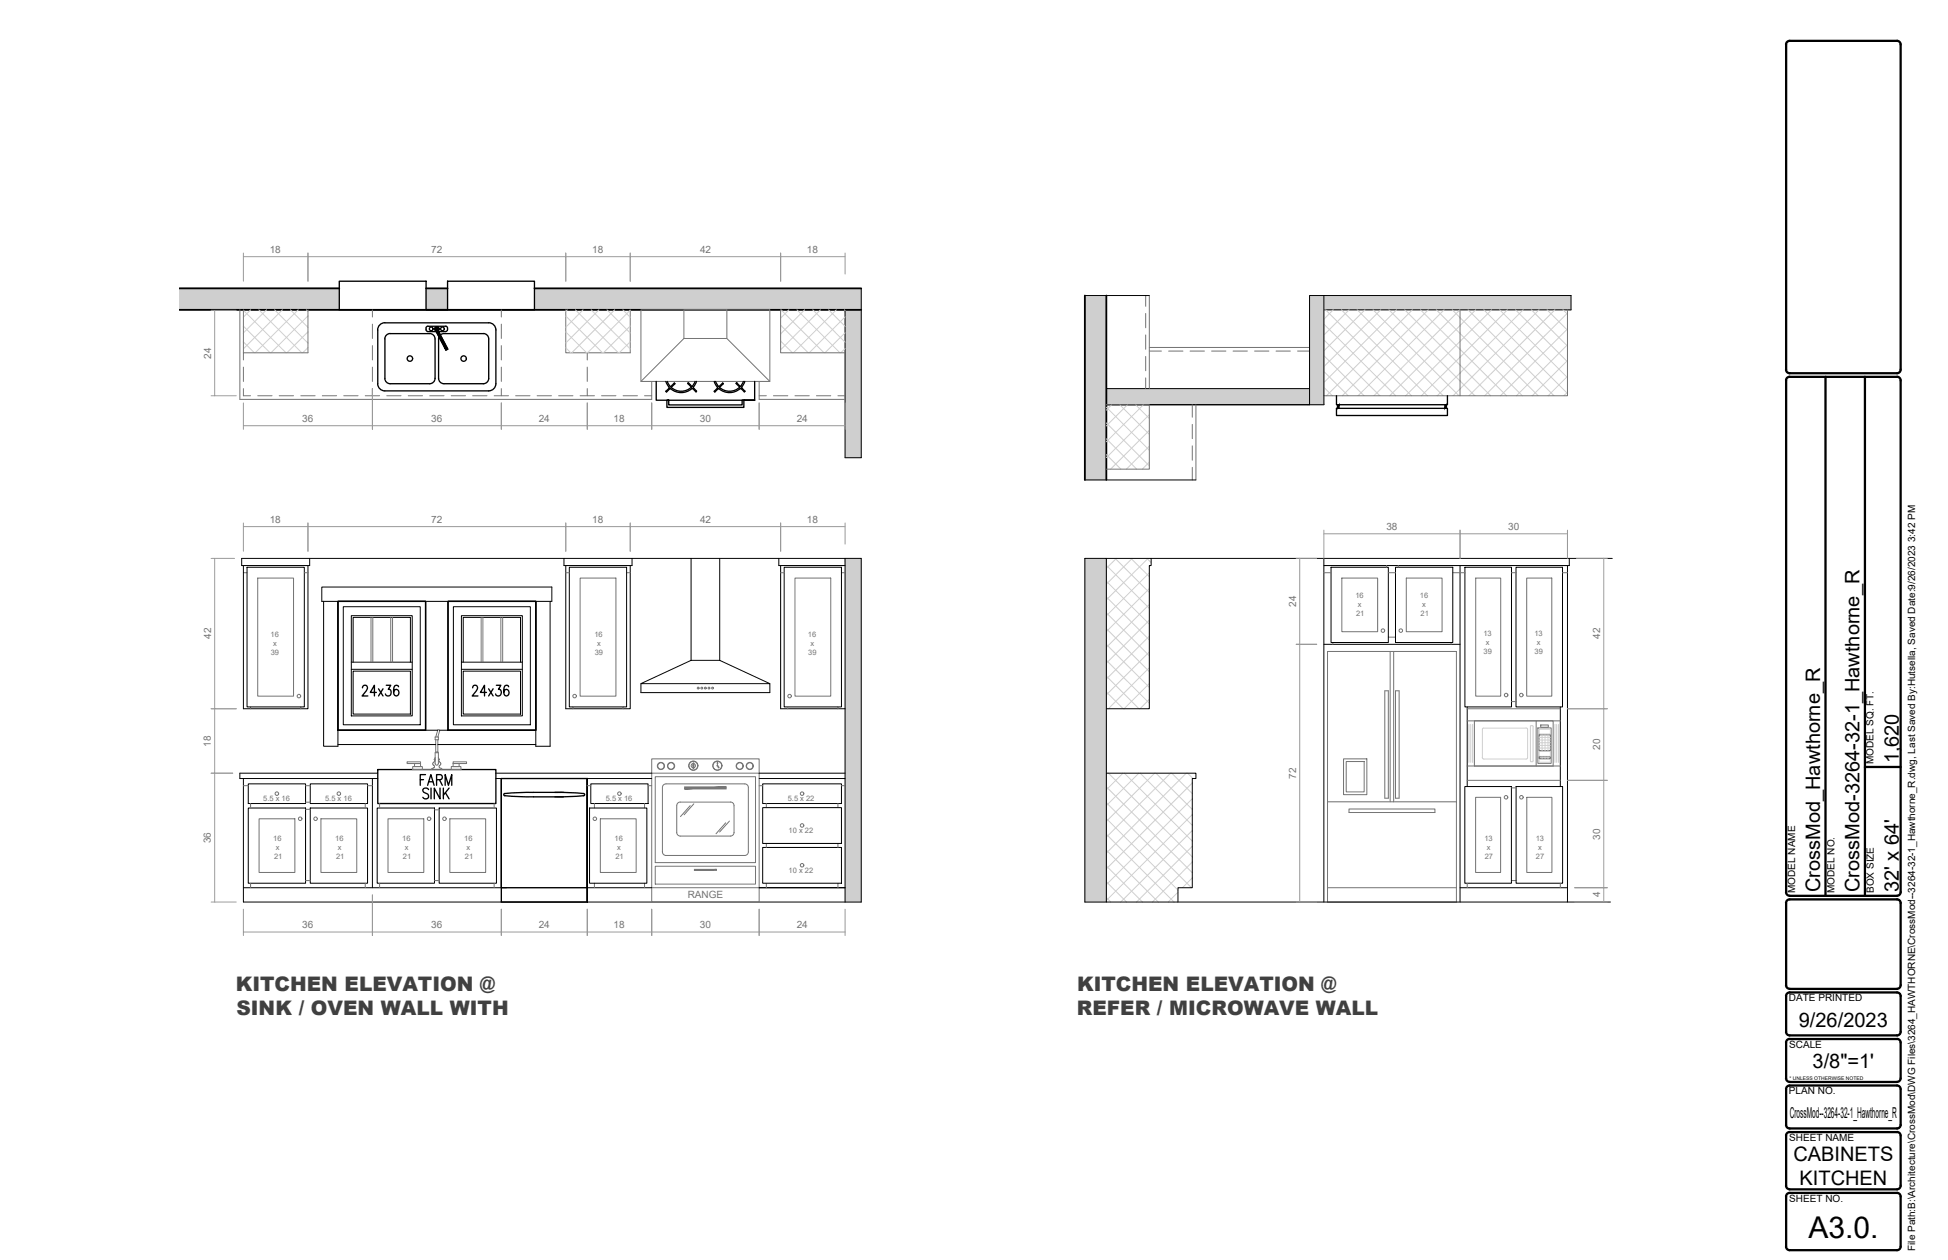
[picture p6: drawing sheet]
<svg xmlns="http://www.w3.org/2000/svg" width="432mm" height="279mm" viewBox="0 0 432 279" stroke-linecap="round" stroke-linejoin="round" font-family="sans-serif">
<!-- layer: ELEV1 -->
<g fill="#cfcfcf" stroke="#cfcfcf" stroke-width=".22">
<path d="M39.7 64l35.5 4.7h-35.5z"/>
<path d="M187.3 123.8l3.6 76.2v-76.2zM187.3 123.8l3.6 76.2h-3.6z"/>
<path d="M39.7 64l35.5 4.7v-4.8zM39.7 63.9h35.5z"/>
<path d="M94.4 63.9l4.8 4.8v-4.8zM94.4 63.9l4.8 4.8h-4.8z"/>
<path d="M118.5 63.9l72.4 4.8v-4.8zM118.5 63.9l72.4 4.8h-72.4z"/>
<path d="M187.3 68.7l3.6 32.8v-32.8zM187.3 68.7l3.6 32.8h-3.6z"/>
<path d="M293.5 65.5l54.7 3.2v-3.2zM293.5 65.5l54.7 3.2h-54.7z"/>
<path d="M240.5 65.5l4.7 40.9v-40.9zM240.5 65.5l4.7 40.9h-4.7z"/>
<path d="M245.2 86.2l45.1 3.5v-3.5zM245.2 86.2l45.1 3.5h-45.1z"/>
<path d="M290.3 65.5l3.2 24.2v-24.2zM290.3 65.5l3.2 24.2h-3.2z"/>
<path d="M240.5 123.8l4.7 76.2v-76.2zM240.5 123.8l4.7 76.2h-4.7z"/>
</g>
<!-- layer: ELEV2 -->
<g fill="none" stroke="#000" stroke-width=".22">
<path d="M54 125.4v31.8h14.3v-31.8M54.8 125.8h12.7v31h-12.7zM68.6 123.8v1.6h-15v-1.6h137.3v76.2h-136.9v-27.4M71.3 130.2h51v3.2h-51zM71.7 133.4v32.1h3.2v-32.1M118.8 133.4v32.1h3.1v-32.1M125 123.8v1.6h15.1v-1.6M125.4 125.4v31.8h14.3v-31.8M126.2 125.8h12.7v31h-12.7zM153.2 123.8v22.6M159.5 123.8v22.6l11.1 5.2M172.6 123.8v1.6h14.7"/>
<path d="M173 125.4v31.8h14.3M173.8 125.8h12.7v31h-12.7zM187.3 123.8v76.2M245.2 123.8v76.2M255.2 123.8v1.6h-.4v31.8h-9.6M293.5 123.8v76.2M295 125.8h12.7v16.7h-12.7zM309.3 125.8h12.7v16.7h-12.7zM323.6 125.4v74.6M324.7 125.8h10.3v31h-10.3zM336 125.8h10.4v31h-10.4zM347.5 125.4v74.6"/>
<path d="M347.9 123.8v1.6h-54.4M357.4 123.8h-116.9v76.2h116.5M153.2 146.4l-11.1 5.2h28.5v2h-28.5v-2M153.2 146.4h6.3M293.5 142.9h30.1M325.2 156.8v17.6M345.9 156.8v17.6M55 179.2h12.7v16.7h-12.7zM55 173.8h12.7v4.4h-12.7zM68.8 179.2h12.7v16.7h-12.7zM68.8 173.8h12.7v4.4h-12.7zM74.9 161.9h22.1"/>
<path d="M74.9 165.1h21.7M82.6 172.6v24.3M83.6 179.2h12.7v16.7h-12.7zM83.7 171.5h-30.5v1.1h30.5M97 165.1h21.8M97.3 179.2h12.7v16.7h-12.7zM97.4 161.9h21.4M109.9 171.5h34.6M109.9 172.6h34.6M111.1 172.6v24.3M130.2 172.6v24.3h14.3M130.7 179.2h12.7v16.7h-12.7z"/>
<path d="M131 173.8h12.7v4.4h-12.7zM168.3 171.5h19M168.3 172.6h19M169.1 173.8h17.4v4.4h-17.4zM169.1 179.1h17.4v7.9h-17.4zM245.2 171.5h19.9v1.1h-.8v24.3h-3.2v3.1M324.7 174.4h10.3v21.5h-10.3zM336.1 174.4h10.3v21.5h-10.3zM54 196.9h58.3M168.3 196.9h19M169.1 187.9h17.4v8h-17.4zM323.6 196.9h23.9"/>
</g>
<!-- layer: ELEV1 -->
<g fill="none" stroke="#737373" stroke-width=".22">
<path d="M54 127h.8M57.1 128.2h8v26.2h-8zM67.5 127h.8M82.2 136.9v9.9M82.6 136.9v9.9M86.6 136.9v9.9M87 136.9v9.9M106.7 136.9v9.9M107 136.9v9.9M111 136.9v9.9M111.4 136.9v9.9M125.4 127h.8"/>
<path d="M128.6 128.2h7.9v26.2h-7.9zM138.9 127h.8M173 127h.8M176.2 128.2h8v26.2h-8zM186.5 127h.8M293.5 127h1.5M297.4 128.2h8v11.9h-8zM307.3 125.4v.4M307.7 127h1.6M309.9 125.4v.4M311.7 128.2h8v11.9h-8zM322 127h2.7"/>
<path d="M327.1 128.2h5.6v26.2h-5.6zM335 127h1M338.4 128.2h5.6v26.2h-5.6zM346.4 127h1.1M55.5 156.8v.4M66.7 156.8v.4M127 156.8v.4M138.1 156.8v.4M174.6 156.8v.4M185.7 156.8v.4M294.3 144.5h28.5v55.5h-28.5zM295.4 142.5v.4"/>
<path d="M307 153.2h.7v23.8h-.7zM307.7 141.3h1.6M308.1 144.5v33.3M308.9 144.5v33.3M309.3 153.2h.8v23.8h-.8zM321.6 142.5v.4M325.2 159.9h20.7M325.2 157.2h20.7M335 155.6h1M340.5 159.9v10M90.2 168.9h3v.4h-3zM91.5 170.6h10.7"/>
<path d="M96.3 168.4v.1M96.5 168.5l-.6 .9 .4 .5v.2M96.5 167.9l-.2 .5h.2M96.5 166.9h.7M96.5 163.4h.7v.6h-.7zM96.6 164l-.1 5.3M96.6 166.8h.4M97 162.1l.2-.3 .3 .3M97 162.1l-.4 1.3M97 166.8l.2 .1v2.4M97 164v2.8M97.2 167.9l.2 .5-.2 .3 .5 .6-.4 .8 .6 .3v.2"/>
<path d="M97.2 168.4h.1M97.2 168.5h.1M97.5 162.1l-.5 1.3M100.4 168.9h3v.4h-3zM144.5 171.5h23.8v28.5h-23.8zM144.5 171.5v-3.2h23.8v3.2M145.2 172.2h22.3v19.1h-22.3zM147.1 174.1l.5-.3h17.5a.79 .79 0 0 1 .8 .8v14.3a.79 .79 0 0 1-.8 .8h-17.5a.79 .79 0 0 1-.8-.8v-14.3zM150.8 177.8a.79 .79 0 0 0-.8 .8v6a.79 .79 0 0 0 .8 .8h11.1a.79 .79 0 0 0 .8-.8v-6a.79 .79 0 0 0-.8-.8M150.8 177.9h11.1M153 178.6l-2.2 2.5M153.6 169.3a.48 .48 0 0 0-.4 .5 .48 .48 0 0 0 .4 .5"/>
<path d="M153.6 169.2h.2v1.2h-.2zM153.8 169.3a.48 .48 0 0 1 .4 .5 .48 .48 0 0 1-.4 .5M153.8 178.2l-2.2 2.5M158.9 169.2l.1-.1 .2 .1M159 169.1v.7l.3 .4v-.1M159.2 170.2h.1M294.3 177.8h28.5M297.8 168.3h5.2v7.9h-5.2zM298.4 168.9h4v6.7h-4zM299 179.4h19.1v.8h-19.1zM325.2 169.9h20.7M325.2 173h20.7"/>
<path d="M326.8 169.9v-10h17.5v10M327.1 176.8h5.5v16.7h-5.5zM338.4 176.8h5.6v16.7h-5.6zM340.9 161.4h2.9v7.9h-2.9zM341.2 163h2.5v3.4h-2.5zM341.2 167.9h2.5v.3h-2.5zM341.5 160.8h1.7v.5h-1.7zM57.4 181.6h8v11.9h-8zM71.1 181.6h8v11.9h-8zM86 181.6h7.9v11.9h-7.9zM99.7 181.6h8v11.9h-8zM133.1 181.6h7.9v11.9h-7.9z"/>
<path d="M144.5 196.9h23.8M145.2 192.1h22.3v3.9h-22.3zM160.9 182.5l-2.2 2.4M161.7 182.1l-2.2 2.4M294.3 196.9h28.5"/>
<circle cx="154.8" cy="152.6" r=".2"/>
<circle cx="155.6" cy="152.6" r=".2"/>
<circle cx="156.3" cy="152.6" r=".2"/>
<circle cx="157.2" cy="152.6" r=".2"/>
<circle cx="157.9" cy="152.6" r=".2"/>
<circle cx="146.5" cy="169.9" r=".79"/>
<circle cx="146.5" cy="169.9" r=".71"/>
<circle cx="148.7" cy="169.9" r=".79"/>
<circle cx="148.7" cy="169.9" r=".71"/>
<circle cx="153.7" cy="169.8" r="1.03"/>
<circle cx="153.7" cy="169.8" r=".96"/>
<circle cx="153.7" cy="169.8" r=".1"/>
<circle cx="159" cy="169.8" r="1.03"/>
<circle cx="159" cy="169.8" r=".96"/>
<circle cx="159" cy="169.8" r=".1"/>
<circle cx="164" cy="169.9" r=".79"/>
<circle cx="164" cy="169.9" r=".71"/>
<circle cx="166.2" cy="169.9" r=".79"/>
<circle cx="166.2" cy="169.9" r=".71"/>
</g>
<g fill="#737373" stroke="#737373" stroke-width=".22">
<path d="M153.9 192.8v.2l4.9-.2zM153.9 193l4.9-.2v.2z"/>
<path d="M151.8 174.5v.4l9.2-.4zM151.8 174.9l9.2-.4v.4z"/>
</g>
<!-- layer: cabinet -->
<g fill="none" stroke="#999" stroke-width=".22">
<path d="M46.8 68.8h5.6M47.6 68.8v19M46.8 87.8h5.6M46.8 123.8h5.2M47.6 123.8v76.2M287.3 123.8h4.6M288.1 123.8v76.2M349.4 123.8h6.9M355.5 123.8v76.2M46.8 157.2h5.6M287.3 142.9h4.6M347.5 157.2h8.8"/>
<path d="M46.8 171.5h4.8M347.5 173h8.8M349 196.9h7.3M46.8 200h5.6M287.3 200h4.6M349 200h7.3"/>
</g>
<path d="M118.3 176.7h6.6M123 175.7l5.6 .2 .8 .1 .2 .2-.2 .2-.8 .1-5.6 .2M124.9 175.7h-9.8l-3.2 .3-.2 .2 .2 .2 .8 .1 5.5 .2M130.2 172.6h-19.1v27.4h19.1M111.1 196.9h19.1M130.2 200v-27.4v27.4" fill="none" stroke="#000" stroke-width=".3"/>
<!-- layer: elevation -->
<g fill="none" stroke="#737373" stroke-width=".22">
<path d="M54 174.2h1M55.5 178.2v1M67.7 174.2h1.1M67.7 179.5h1.1M67.7 177.9h1.1M81 178.2v1M81.5 174.2h1.1M84.1 178.2v1M96.3 179.6h1M109.5 178.2v1M130.2 174.2h.8M131.8 178.2v1"/>
<path d="M142.9 178.2v1M143.7 174.2h.8M168.3 174.2h.8M169.9 178.2v.9M185.7 178.2v.9M186.5 174.2h.8M335 174.7h1.1M55.5 195.9v1M67.7 195.3h1.1M81 195.9v1M84.1 195.9v1M96.3 195.3h1"/>
<path d="M109.5 195.9v1M131.8 195.9v1M142.9 195.9v1M169.9 187v.9M169.9 195.9v1M185.7 187v.9M185.7 195.9v1M325.2 195.9v1M335 195.3h1.1M345.9 195.9v1"/>
<circle cx="306.5" cy="139.8" r=".39"/>
<circle cx="310.5" cy="139.8" r=".39"/>
<circle cx="66.3" cy="154.4" r=".39"/>
<circle cx="127.4" cy="154.4" r=".39"/>
<circle cx="175" cy="154.4" r=".39"/>
<circle cx="333.9" cy="154.1" r=".39"/>
<circle cx="337.2" cy="154.1" r=".39"/>
<circle cx="61.4" cy="176" r=".39"/>
<circle cx="75.1" cy="176" r=".39"/>
<circle cx="137.3" cy="176" r=".39"/>
<circle cx="177.8" cy="176" r=".39"/>
<circle cx="333.8" cy="176.8" r=".39"/>
<circle cx="337.2" cy="176.8" r=".39"/>
<circle cx="66.5" cy="181.6" r=".39"/>
<circle cx="69.9" cy="181.6" r=".39"/>
<circle cx="95.1" cy="181.6" r=".39"/>
<circle cx="98.5" cy="181.6" r=".39"/>
<circle cx="131.9" cy="181.6" r=".39"/>
<circle cx="177.8" cy="191.9" r=".39"/>
<circle cx="177.8" cy="183" r=".39"/>
</g>
<!-- layer: ELEV3 -->
<path d="M83.7 170.6h26.2v7.6h-26.2z" fill="none" stroke="#000" stroke-width=".3"/>
<!-- layer: 0 -->
<path d="M74.9 133.4h19.4v28.5h-19.4zM99.3 133.4h19.5v28.5h-19.5z" fill="none" stroke="#000" stroke-width=".3"/>
<!-- layer: ELEV2 -->
<g fill="none" stroke="#999" stroke-width=".22">
<path d="M54 89.3v5.9M54 94.4h133.3M82.6 86.2v9M111.1 89.3v5.9M130.2 89.3v5.9M144.5 89.3v5.9M168.3 89.3v5.9M187.3 89.3v5.9M82.6 198.4v9.1M54 201.6v5.9M54 206.7h133.3M111.1 201.6v5.9"/>
<path d="M130.2 201.6v5.9M144.5 201.6v5.9M168.3 201.6v5.9M187.3 201.6v5.9"/>
</g>
<!-- layer: SHOPDIM -->
<g fill="none" stroke="#999" stroke-width=".22">
<path d="M54 56.1v6.3M54 56.9h133.3M68.3 56.1v6.3M125.4 56.1v6.3M139.7 56.1v6.3M173 56.1v6.3M187.3 56.1v4.7M54 116v6.2M54 116.8h133.3M68.3 116v6.2M125.4 116v6.2M139.7 116v6.2"/>
<path d="M173 116v6.2M187.3 116v4.7M293.5 117.6v6.2M293.5 118.4h54M323.6 117.6v6.2M347.5 117.6v6.2"/>
</g>
<!-- layer: SALESLIT -->
<g fill="none" stroke="#000" stroke-width=".22">
<path d="M240.5 65.5h14.3M187.3 101.5h3.6M240.5 106.4h24.6M76.1 134.5h17.1v26.2h-17.1zM77.9 136.5h13.5v22.3h-13.5zM100.5 134.5h17.1v26.2h-17.1zM102.3 136.5h13.5v22.3h-13.5zM77.9 148.4h13.5M77.9 146.8h13.5M78.3 146.8v-9.9h12.7v9.9M78.3 148.8h12.7v9.5h-12.7zM102.3 148.4h13.5"/>
<path d="M102.3 146.8h13.5M102.7 146.8v-9.9h12.7v9.9M102.7 148.8h12.7v9.5h-12.7z"/>
</g>
<path d="M74.9 133.4h19.4v28.5h-19.4zM99.3 133.4h19.5v28.5h-19.5z" fill="none" stroke="#000" stroke-width=".3"/>
<!-- layer: FPEW -->
<path d="M39.7 63.9h35.5M39.7 68.7h151.2M94.4 63.9h4.8M118.5 63.9h72.4M240.5 65.5v40.9M245.2 65.5v40.9" fill="none" stroke="#000" stroke-width=".4"/>
<!-- layer: IP -->
<path d="M187.3 68.7v32.8M190.9 63.9v37.6M293.5 68.7h54.7v-3.2h-57.9v24.2M293.5 65.5v24.2h-48.3M245.2 86.2h45.1" fill="none" stroke="#000" stroke-width=".22"/>
<!-- layer: SALESLIT -->
<g fill="none" stroke="#cfcfcf" stroke-width=".22">
<path d="M54 75.8l2.4 2.4M54 72.3l5.9 5.9M54 68.8l9.4 9.4M55.6 68.7l-1.6 1.6M57.4 68.7l9.5 9.5M59.1 68.7l-5.1 5.1M60.9 68.7l7.4 7.4M62.6 68.7l-8.6 8.6M64.4 68.7l3.9 3.9M66.1 68.7l-9.5 9.5M67.9 68.7l.4 .4M68.3 77.1l-1.2 1.1"/>
<path d="M68.3 73.6l-4.7 4.6M68.3 70.1l-8.2 8.1M125.4 77.1l1.1 1.1M125.4 73.6l4.6 4.6M125.4 70.1l8.2 8.1M125.7 68.7l-.3 .3M127.6 68.7l9.5 9.5M129.2 68.7l-3.8 3.9M131 68.7l8.7 8.7M132.8 68.7l-7.4 7.4M134.6 68.7l5.1 5.2M136.2 68.7l-9.5 9.5"/>
<path d="M138.1 68.7l1.6 1.6M139.7 75.8l-2.4 2.4M139.7 72.3l-5.9 5.9M139.7 68.8l-9.5 9.4M173 75.6l2.7 2.6M173 72.1l6.2 6.1M173.1 68.7l9.6 9.5M174.9 68.7l-1.9 1.8M176.7 68.7l9.5 9.5M178.4 68.7l-5.4 5.3M180.2 68.7l7.1 7.2M181.9 68.7l-8.9 8.9"/>
<path d="M183.7 68.7l3.6 3.7M185.4 68.7l-9.5 9.5M187.2 68.7l.1 .2M187.3 77.3l-.9 .9M187.3 73.8l-4.4 4.4M187.3 70.3l-7.9 7.9M293.5 78.9l8.9 8.9M293.5 75.4l12.4 12.4M293.5 71.9l15.9 15.9M293.8 68.7l19.1 19.1M295.5 68.7l-2 2.1M297.3 68.7l19.1 19.1"/>
<path d="M299 68.7l-5.5 5.6M300.8 68.7l19.1 19.1M302.6 68.7l-9.1 9.1M304.4 68.7l19 19.1M306.1 68.7l-12.6 12.6M307.9 68.7l19 19.1M309.6 68.7l-16.1 16.1M311.4 68.7l19 19.1M313.1 68.7l-19.1 19.1M314.9 68.7l19 19.1M316.6 68.7l-19.1 19.1M318.4 68.7l19 19.1"/>
<path d="M320.1 68.7l-19.1 19.1M321.9 68.7l19.1 19.1M323.6 68.7l-19.1 19.1M325.4 68.7l19.1 19.1M327.1 68.7l-19 19.1M328.9 68.7l18.6 18.5M330.6 68.7l-19 19.1M332.4 68.7l15.1 15M334.1 68.7l-19 19.1M335.9 68.7l11.6 11.5M337.6 68.7l-19 19.1M339.4 68.7l8.1 8"/>
<path d="M341.1 68.7l-19 19.1M342.9 68.7l4.6 4.5M344.7 68.7l-19.1 19.1M346.5 68.7l1 1M347.5 79.9l-7.9 7.9M347.5 76.5l-11.4 11.3M347.5 72.9l-14.9 14.9M347.5 69.4l-18.4 18.4M245.2 97.3l6.8 6.7M245.2 93.8l9.6 9.5M245.2 90.3l9.6 9.5M246.4 89.7l-1.2 1.3"/>
<path d="M248.2 89.7l6.6 6.6M249.9 89.7l-4.7 4.7M251.7 89.7l3.1 3.1M253.4 89.7l-8.2 8.3M254.8 99l-5.1 5M254.8 95.4l-8.6 8.6M254.8 91.9l-9.6 9.6M293.5 85.9l1.8 1.9M293.5 82.4l5.4 5.4M347.5 87l-.9 .8M347.5 83.5l-4.3 4.3M245.2 100.8l3.3 3.2"/>
<path d="M254.8 102.5l-1.6 1.5M245.2 139.4l9.6 9.5M245.2 135.9l9.6 9.5M245.2 132.4l9.6 9.5M245.2 128.9l9.6 9.5M245.2 125.4l9.6 9.5M247.2 123.8l7.6 7.6M247.4 123.8l-2.2 2.2M250.7 123.8l4.1 4.1M251 123.8l-5.8 5.7M254.2 123.8l1 1M254.5 123.8l-9.3 9.2"/>
<path d="M254.8 137.5l-9.6 9.6M254.8 130.5l-9.6 9.6M254.8 127l-9.6 9.5M254.8 134l-9.6 9.6M245.2 156.9l.2 .3M245.2 153.4l3.8 3.8M245.2 149.9l7.3 7.3M245.2 146.4l9.6 9.5M245.2 142.9l9.6 9.5M254.8 144.6l-9.6 9.5M254.8 141.1l-9.6 9.5M254.8 155.1l-2.1 2.1"/>
<path d="M254.8 151.6l-5.6 5.6M254.8 148.1l-9.1 9.1M245.2 178l18.9 18.9M245.2 174.5l19.1 19M245.4 171.5l-.2 .1M245.7 171.5l18.6 18.5M248.9 171.5l-3.7 3.6M249.2 171.5l15.1 15M252.4 171.5l-7.2 7.1M252.7 171.5l11.6 11.5M255.9 171.5l-10.7 10.6M256.2 171.5l8.1 8"/>
<path d="M259.5 171.5l-14.3 14.2M259.7 171.5l4.6 4.5M263 171.5l-17.8 17.7M263.2 171.5l1.2 1.1M264.3 177.1l-19.1 19.1M264.3 173.6l-19.1 19.1M325.6 160.6v8.5M326 160.6v8.5M326.4 160.6v8.5M328.6 168l.3 .3h9.4l.3-.3M328.6 161.8v6.2M328.9 161.4l-.3 .3"/>
<path d="M328.9 161.5h9.4M338.3 161.4l.3 .3v6.3M339.2 161.1l.5-.2 .1 .2v7.6l-.4 .2-.2-.2M339.2 161.1v7.6M341.2 161.7h2.5v1.1h-2.5zM341.2 166.6h2.5v1.1h-2.5zM341.2 168.4h2.5v.6h-2.5zM341.2 163.5h2.5M341.2 164.1h2.5M341.2 164.7h2.5M341.2 165.3h2.5M341.2 165.9h2.5"/>
<path d="M341.8 163v3.4M341.8 167.9v.3M342.5 163v3.4M342.5 167.9v.3M343.1 163v3.4M343.1 167.9v.3M344.7 160.6v8.5M345.1 160.6v8.5M345.5 160.6v8.5M245.2 199l1 1M245.2 195.5l4.5 4.5M245.2 192l8 8"/>
<path d="M245.2 188.5l11.6 11.5M245.2 185l15 15M245.2 181.5l15.9 15.9M261.1 197.8l-2.2 2.2M264.3 194.7l-2.2 2.2M264.3 191.2l-8.9 8.8M264.3 187.7l-12.4 12.3M264.3 184.2l-15.9 15.8M264.3 180.6l-19.1 19.1"/>
</g>
<!-- layer: CAB -->
<g fill="none" stroke="#737373" stroke-width=".22">
<path d="M53.2 68.7v19.9h91.3v-4M54 68.7v11.1M68.3 68.7v9.5h-14.3M82.6 68.7v1.6M82.6 71.9v3.2M82.6 76.6v3.2M111.1 68.7v1.6M111.1 71.9v3.2M111.1 76.6v3.2M125.4 68.7v9.5h14.3v-9.5M130.2 78.2v1.6M142.1 68.7h28.5v15.9h-28.5z"/>
<path d="M151.6 68.7h9.5v6.4h-9.5zM151.6 75.1l-9.5 9.5M161.1 75.1l9.5 9.5M173 68.7v9.5h14.3M254 65.5v2.4M254 69.5v3.2M254 74.3v3.1M254 79v3.2M254.8 65.5v20.7M254.8 77h35.5M254.8 77.9h2.7M259 77.9h3.2"/>
<path d="M263.8 77.9h3.2M268.6 77.9h3.1M273.3 77.9h3.2M278.1 77.9h3.2M282.9 77.9h3.1M287.6 77.9h2.7M323.6 68.7v19.1M347.5 68.7v19.1h-54M54 86.2v1.6h1.5M54 81.4v3.2M57.1 87.8h3.2M61.9 87.8h3.2"/>
<path d="M66.7 87.8h3.2M71.4 87.8h3.2M76.2 87.8h3.2M81 87.8h3.1M82.6 81.4v3.2M82.6 86.2v1.6M85.7 87.8h3.2M90.5 87.8h3.2M95.3 87.8h3.1M100 87.8h3.2M104.8 87.8h3.2M109.5 87.8h3.2"/>
<path d="M111.1 81.4v3.2M111.1 86.2v1.6M114.3 87.8h3.2M119.1 87.8h3.1M123.8 87.8h3.2M128.6 87.8h3.2M130.2 81.4v3.2M130.2 86.2v1.6M133.4 87.8h3.1M138.1 87.8h3.2M142.9 87.8h1.6M168.3 84.6v4h19"/>
<path d="M168.3 87.8h1.6M171.5 87.8h3.1M176.2 87.8h3.2M181 87.8h3.2M185.7 87.8h1.6M254 83.8v2.4M254.8 89.7h-9.6h9.6v14.3h-9.6M264.3 89.7v2.8M264.3 94.1v3.2M264.3 98.9v3.1M265.1 89.7v16.7M264.3 103.6v2.8"/>
</g>
<!-- layer: APP -->
<g fill="none" stroke="#000" stroke-width=".3">
<path d="M85.3 75.2a1.17 1.17 0 0 1 1.2-1.2h8.7a1.2 1.2 0 0 1 1.2 1.2v8.7a1.2 1.2 0 0 1-1.2 1.2h-8.7a1.2 1.2 0 0 1-1.2-1.2M85.3 71.6a1.6 1.6 0 0 0-1.6 1.6v11.9a1.56 1.56 0 0 0 1.6 1.6M85.3 71.6h23M85.3 75.2v8.7M94.4 73.1l.4 .4M94.8 72.3l-.3 .2-.1 .6M94.8 72.3h4M96.6 73.3l2.2 4.3 .5-.2-2.2-4.1M97.7 74.2l.7-.2h8.7a1.2 1.2 0 0 1 1.2 1.2v8.7a1.2 1.2 0 0 1-1.2 1.2h-8.7a1.2 1.2 0 0 1-1.2-1.2v-8.7l.1-.4zM98.8 72.3l.3 .2 .1 .6M99.2 73.1l-.4 .4h-4M108.3 71.6a1.6 1.6 0 0 1 1.6 1.6v11.9a1.6 1.6 0 0 1-1.6 1.6h-23"/>
<path d="M145.5 84.6v4.2h2.7h-.4v1.5h17.1v-1.5h-.4v1h-16.3v-1h19.1v-4.2M147.6 84.6l.7 1.4-.7 .8M147.9 84.6l.7 1.2M148.4 86.2h.2a3.8 3.8 0 0 0 4.9-.1l.7 .8M148.4 86.2l-.6 .7-.2-.1M149.4 85h.1M149.4 85l-.7 .7M149.5 85l.1 .1-.8 .8a3.3 3.3 0 0 0 4.5 0M152.5 85l.8 .9M153.8 86.1l.6 .6-.1 .2M154.1 84.6l-.7 1.1-.8-.8-.1 .1M154.2 86.9h.1"/>
<path d="M154.4 84.6l-.7 1.2v.3M158.3 84.6l.7 1.2M158.3 86.8l.1 .1M158.6 84.6l.7 1.2M159 85.8v.3l-.7 .7M159.4 86.2a3.7 3.7 0 0 0 4.8-.1l.8 .8M159.4 86.2h-.2l-.8 .7M160.1 85h.1M160.1 85l-.7 .7M160.2 85h.1M160.3 85v.1M163.2 85l.8 .9a3.3 3.3 0 0 1-4.5 0l.8-.8"/>
<path d="M163.3 84.9l-.1 .1M164.4 85.8l.1 .3 .6 .6-.1 .2M164.8 84.6l-.7 1.1-.8-.8M164.9 88.8h2.4h-2.4M164.9 86.9h.1M165.1 84.6l-.7 1.2M296.2 87.8v1.9h24.6v-1.9M296.2 90.6h24.6v1.5h-24.6zM80.3 152.5l.4-.5h.4l.3 .2a.87 .87 0 0 1-.2 1l-.9 1.1h1.2M83.4 153.5h-1.3l.9-1.5v2.3M83.9 152.7l1 1.6M84.9 152.7l-1 1.6"/>
<path d="M85.6 152h1l-.5 .9a.7 .7 0 0 1 .5 1 .7 .7 0 0 1-1.2 0M88.3 152.3a.52 .52 0 0 0-.8-.2 2.21 2.21 0 0 0 0 2.1 .54 .54 0 0 0 .8-.2 .68 .68 0 0 0 0-.8 .68 .68 0 0 0-.8-.2l-.3 .5M104.8 152.5l.3-.5h.4l.3 .2a.87 .87 0 0 1-.2 1l-.9 1.1h1.2M107.8 153.5h-1.3l.9-1.5v2.3M108.3 152.7l1 1.6M109.3 152.7l-1 1.6M110 152h1l-.5 .9a.69 .69 0 0 1 .6 1 .69 .69 0 0 1-1.2 0M112.8 152.3a.52 .52 0 0 0-.9-.2 1.6 1.6 0 0 0 .3 2.2 .7 .7 0 0 0 .6-.8 .7 .7 0 0 0-.9-.5l-.2 .5"/>
<circle cx="90.9" cy="79.5" r=".6"/>
<circle cx="95.6" cy="72.9" r=".41"/>
<circle cx="98.1" cy="72.9" r=".41"/>
<circle cx="102.8" cy="79.5" r=".6"/>
</g>
<g fill="#000" stroke="#000" stroke-width=".22">
<path d="M96.4 73h.4l-.4 .2z"/>
<path d="M96.4 72.8l.4 .2h-.4zM96.5 72.6l-.1 .2 .4 .2zM96.5 72.6l.1-.1 .2 .5z"/>
<path d="M96.6 72.5h.2v.5zM96.8 72.5v.5l.2-.5zM97 72.5l.2 .1-.4 .4z"/>
<path d="M96.8 73v.4h-.2zM96.8 73l-.3 .3 .1 .1zM96.4 73.2l.4-.2-.3 .3z"/>
<path d="M97.2 72.6l.1 .2-.5 .2zM96.8 73h.5v-.2zM96.8 73h.5v.2z"/>
<path d="M96.8 73l.5 .2-.1 .1zM96.8 73l.2 .4 .2-.1zM96.8 73l.2 .4h-.2z"/>
<path d="M97.1 73.3l1.7 4.3 .5-.2zM96.6 73.3h.5l1.7 4.3z"/>
<path d="M296.8 89.7v.9h-.4zM296.4 89.7v.9l.4-.9z"/>
<path d="M320.7 89.7v.9h-.4zM320.3 89.7v.9l.4-.9z"/>
</g>
<!-- layer: DR -->
<path d="M75.2 62.4h19.2v6.3h-19.2zM99.2 62.4h19.3v6.3h-19.3z" fill="none" stroke="#000" stroke-width=".3"/>
<!-- layer: BOR -->
<g fill="none" stroke="#000" stroke-width=".51">
<path d="M395.9 9.9a.79 .79 0 0 1 .8-.8h23.8a.79 .79 0 0 1 .8 .8v72.1a.79 .79 0 0 1-.8 .8h-23.8a.79 .79 0 0 1-.8-.8M395.9 9.9v72.1M395.9 84.3a.76 .76 0 0 1 .8-.7l23.8-.1a.79 .79 0 0 1 .8 .8v113.5a.79 .79 0 0 1-.8 .8M395.9 84.3v113.5M404.6 83.6v115M413.4 83.6v115M413.4 170.1h7.9M395.9 197.8a.79 .79 0 0 0 .8 .8M396.7 198.6h23.8M395.9 218.5a.83 .83 0 0 0 .8 .8h23.8a.79 .79 0 0 0 .8-.8M395.9 200.2a.79 .79 0 0 1 .8-.8h23.8a.79 .79 0 0 1 .8 .8v18.3M395.9 200.2v18.3"/>
<path d="M395.9 220.9a.79 .79 0 0 1 .8-.8h23.8a.79 .79 0 0 1 .8 .8v7.9a.79 .79 0 0 1-.8 .8h-23.8a.79 .79 0 0 1-.8-.8M395.9 239.1a.79 .79 0 0 0 .8 .8M395.9 220.9v7.9M395.9 231.2v7.9M396.7 230.4a.79 .79 0 0 0-.8 .8M396.7 230.4h23.8M396.7 239.9h23.8M420.5 230.4a.79 .79 0 0 1 .8 .8v7.9a.79 .79 0 0 1-.8 .8M395.9 251.8a.76 .76 0 0 1 .8-.8h23.8a.79 .79 0 0 1 .8 .8v11.1a.79 .79 0 0 1-.8 .8h-23.8a.83 .83 0 0 1-.8-.8M395.9 241.5a.79 .79 0 0 1 .8-.8h23.8a.79 .79 0 0 1 .8 .8v7.9a.79 .79 0 0 1-.8 .8h-23.8a.79 .79 0 0 1-.8-.8M395.9 241.5v7.9M395.9 251.8v11.1"/>
<path d="M395.9 265.3a.79 .79 0 0 1 .8-.8h23.8a.79 .79 0 0 1 .8 .8v11.1a.79 .79 0 0 1-.8 .8h-23.8a.79 .79 0 0 1-.8-.8M395.9 265.3v11.1"/>
</g>
<text font-size="6.7" x="400.9" y="274.4">A3.0.</text>
<text font-size="5.7" x="92.4" y="175.3">FARM</text>
<g font-size="4.4">
<text x="420.9" y="169.3" transform="rotate(-90 420.9 169.3)">1,620</text>
<text x="403.5" y="197.8" transform="rotate(-90 403.5 197.8)">CrossMod_Hawthorne_R</text>
<text x="412.2" y="197.8" transform="rotate(-90 412.2 197.8)">CrossMod-3264-32-1_Hawthorne_R</text>
<text x="420.9" y="197.8" transform="rotate(-90 420.9 197.8)">32' x 64'</text>
<text x="398.7" y="227.6">9/26/2023</text>
<text x="401.8" y="236.7">3/8&quot;=1'</text>
<text x="397.5" y="257.5">CABINETS</text>
<text x="398.9" y="262.8">KITCHEN</text>
</g>
<g font-size="4.4" fill="#404040">
<text x="52.2" y="219.7">KITCHEN ELEVATION @</text>
<text x="238.7" y="219.7">KITCHEN ELEVATION @</text>
<text x="52.4" y="225.1">SINK / OVEN WALL WITH</text>
<text x="238.7" y="225.1">REFER / MICROWAVE WALL</text>
</g>
<text font-size="3.3" x="396.7" y="247.9">CrossMod--3264-32-1_Hawthorne_R</text>
<g font-size="2.2" fill="#737373">
<text x="59.8" y="56.1">18</text>
<text x="95.6" y="56.1">72</text>
<text x="131.3" y="56.1">18</text>
<text x="155.2" y="56.1">42</text>
<text x="178.9" y="56.1">18</text>
<text x="46.8" y="79.5" transform="rotate(-90 46.8 79.5)">24</text>
<text x="67" y="93.6">36</text>
<text x="95.6" y="93.6">36</text>
<text x="119.4" y="93.6">24</text>
<text x="136" y="93.6">18</text>
<text x="155.1" y="93.6">30</text>
<text x="176.6" y="93.6">24</text>
<text x="59.8" y="116">18</text>
<text x="95.6" y="116">72</text>
<text x="131.3" y="116">18</text>
<text x="155.2" y="116">42</text>
<text x="178.9" y="116">18</text>
<text x="307.3" y="117.5">38</text>
<text x="334.3" y="117.5">30</text>
<text x="287.3" y="134.6" transform="rotate(-90 287.3 134.6)">24</text>
<text x="46.8" y="141.7" transform="rotate(-90 46.8 141.7)">42</text>
<text x="354.7" y="141.7" transform="rotate(-90 354.7 141.7)">42</text>
<text x="46.8" y="165.6" transform="rotate(-90 46.8 165.6)">18</text>
<text x="354.7" y="166.3" transform="rotate(-90 354.7 166.3)">20</text>
<text x="287.3" y="172.7" transform="rotate(-90 287.3 172.7)">72</text>
<text x="46.8" y="187" transform="rotate(-90 46.8 187)">36</text>
<text x="354.7" y="186.2" transform="rotate(-90 354.7 186.2)">30</text>
<text x="152.4" y="199.2">RANGE</text>
<text x="354.7" y="199" transform="rotate(-90 354.7 199)">4</text>
<text x="67" y="205.8">36</text>
<text x="95.6" y="205.8">36</text>
<text x="119.4" y="205.9">24</text>
<text x="136" y="205.8">18</text>
<text x="155.1" y="205.8">30</text>
<text x="176.6" y="205.9">24</text>
</g>
<g font-size="2.2">
<text x="415.3" y="169.4" transform="rotate(-90 415.3 169.4)">MODEL SQ. FT.</text>
<text x="397.9" y="198" transform="rotate(-90 397.9 198)">MODEL NAME</text>
<text x="406.6" y="198" transform="rotate(-90 406.6 198)">MODEL NO.</text>
<text x="415.4" y="198" transform="rotate(-90 415.4 198)">BOX SIZE</text>
<text x="396.5" y="222.1">DATE PRINTED</text>
<text x="396.6" y="232.4">SCALE</text>
<text x="396.5" y="242.7">PLAN NO.</text>
<text x="396.6" y="253">SHEET NAME</text>
<text x="396.6" y="266.5">SHEET NO.</text>
<text x="424.5" y="277.4" transform="rotate(-90 424.5 277.4)">File Path:B:\Architecture\CrossMod\DWG Files\3264_HAWTHORNE\CrossMod--3264-32-1_Hawthorne_R.dwg, Last Saved By:Hutsella, Saved Date:9/26/2023 3:42 PM</text>
</g>
<g font-size="1.7" fill="#737373">
<text x="300.4" y="132.7">16</text>
<text x="300.6" y="136.6">21</text>
<text x="301" y="134.6">x</text>
<text x="314.7" y="132.7">16</text>
<text x="314.9" y="136.6">21</text>
<text x="315.3" y="134.6">x</text>
<text x="60" y="141.3">16</text>
<text x="60.5" y="143.3">x</text>
<text x="131.8" y="141.3">16</text>
<text x="132.3" y="143.3">x</text>
<text x="179.1" y="141.3">16</text>
<text x="179.7" y="143.3">x</text>
<text x="328.8" y="141.1">13</text>
<text x="329.4" y="143.1">x</text>
<text x="340.1" y="141.1">13</text>
<text x="340.7" y="143.1">x</text>
<text x="60" y="145.3">39</text>
<text x="131.8" y="145.3">39</text>
<text x="179.2" y="145.3">39</text>
<text x="328.9" y="145.1">39</text>
<text x="340.2" y="145.1">39</text>
<text x="58.4" y="177.7">5.5 x 16</text>
<text x="72.1" y="177.7">5.5 x 16</text>
<text x="134.3" y="177.7">5.5 x 16</text>
<text x="174.6" y="177.7">5.5 x 22</text>
<text x="174.8" y="184.8">10 x 22</text>
<text x="60.6" y="186.5">16</text>
<text x="60.7" y="190.4">21</text>
<text x="61.1" y="188.4">x</text>
<text x="74.3" y="186.5">16</text>
<text x="74.5" y="190.4">21</text>
<text x="74.9" y="188.4">x</text>
<text x="89.2" y="186.5">16</text>
<text x="89.3" y="190.4">21</text>
<text x="89.7" y="188.4">x</text>
<text x="102.9" y="186.5">16</text>
<text x="103.1" y="190.4">21</text>
<text x="103.4" y="188.4">x</text>
<text x="136.2" y="186.5">16</text>
<text x="136.4" y="190.4">21</text>
<text x="136.8" y="188.4">x</text>
<text x="329.1" y="186.5">13</text>
<text x="329.1" y="190.4">27</text>
<text x="329.6" y="188.4">x</text>
<text x="340.4" y="186.5">13</text>
<text x="340.5" y="190.4">27</text>
<text x="341" y="188.4">x</text>
<text x="174.8" y="193.6">10 x 22</text>
</g>
<text font-size="1.1" x="396.7" y="239.5">* UNLESS OTHERWISE NOTED</text>
</svg>
